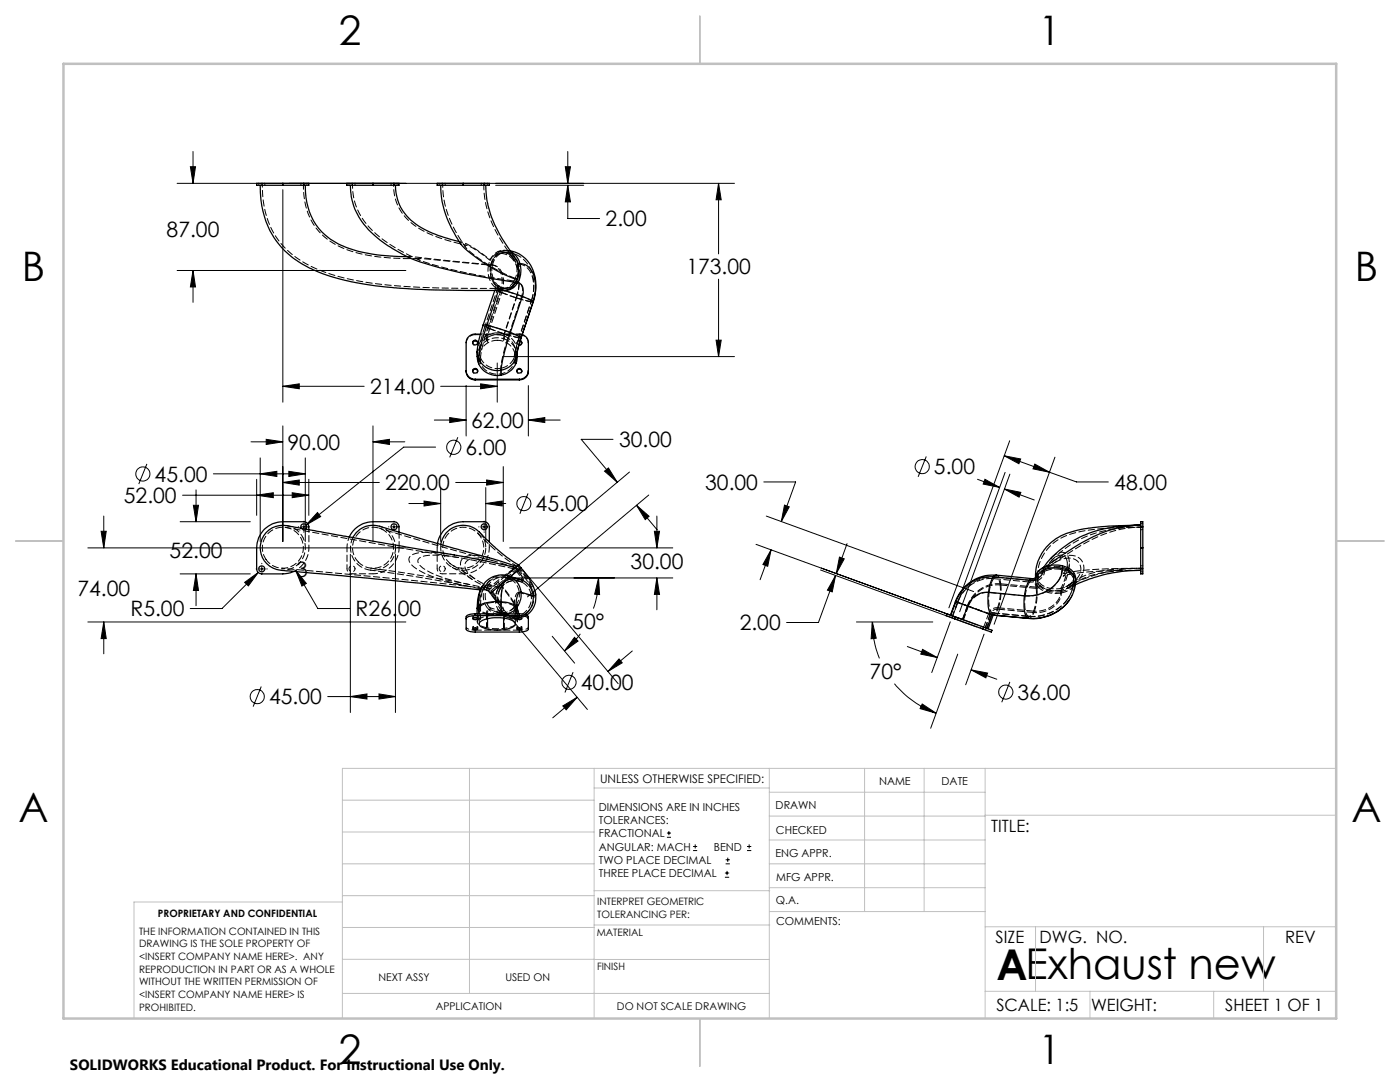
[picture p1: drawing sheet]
<svg xmlns="http://www.w3.org/2000/svg" width="279mm" height="216mm" viewBox="0 0 279 216" stroke-linecap="round" stroke-linejoin="round" font-family="sans-serif">
<g fill="none" stroke="#000" stroke-width=".25">
<path d="M51.9 37a16.8 16.8 0 0 0 7.9 15.4 32.1 32.1 0 0 0 12.9 4.3 149.3 149.3 0 0 0 24.7 1.3h1.7a4.7 4.7 0 0 0 3.4-.6l.8-1M56.4 36.6h-5.2v.4h5.2M56.4 37h4.2M56.4 36.6h4.2M56.4 36.6v.4M60.6 36.6h1v.4h-1M60.6 36.6v.4M60.9 37a12.4 12.4 0 0 0 9.7 12.9 36.7 36.7 0 0 0 10.7 1.3M69.9 37a12.8 12.8 0 0 0 5.1 10.2 30.6 30.6 0 0 0 14.2 6.6l2.9 .7 10.7 1.9M74.4 36.6h-5.2v.4h5.2M74.4 37h4.2M74.4 36.6h4.2"/>
<path d="M74.4 36.6v.4M78.6 36.6h1v.4h-1M78.6 36.6v.4M78.9 37a9.9 9.9 0 0 0 6.5 9.1l2.2 .9 4.1 1.2M87.9 37a21.1 21.1 0 0 0 3.8 11.2l.3 .5M92.4 36.6h-5.2v.4h5.2M92.4 36.6v.4M92.4 37h4.2M92.4 36.6h4.2M96.6 36.6h1v.4h-1M96.6 36.6v.4M96.9 37a21 21 0 0 0 4.4 12.2l1.7 2.6 .3 .8"/>
<path d="M92 48.7a28.7 28.7 0 0 0 11.2 7l.2-.8a4.5 4.5 0 0 0-.1-2.3M98.7 58l-2.3 6.9M99.5 58l-2.3 6.9M100.6 58l3.6 1.2M101.8 50.1a6.7 6.7 0 0 1 5.1 7.4l-.5 2.7M102 50.2a3.5 3.5 0 0 1 1.8 2.4M102.1 57.3h.1M102.1 57.3l-.7 .5-.9 .2M102.8 56.4l-.7 .9M102.8 56.4h.1M102.8 56.4h.5M103.3 52.6a4.9 4.9 0 0 1-.5 3.8"/>
<path d="M103.3 56.4a1.62 1.62 0 0 1 1.1 2.1l-.2 .7M103.3 52.6h.5M103.8 52.6a4.9 4.9 0 0 1-.5 3.8M103.8 52.6a3.3 3.3 0 0 1 3 3.3 8.3 8.3 0 0 1-.4 4.2M104.2 59.2l2.2 .9M104.2 59.2l-2.4 7.2M93 74a1.74 1.74 0 0 0 1.8 1.7M94.3 74a.51 .51 0 0 1 .5-.3 .51 .51 0 0 1 .5 .3M94.3 68.4a.51 .51 0 0 1 .5-.4 .51 .51 0 0 1 .5 .4M94.8 75.7v.1M94.8 75.7h8.8M94.8 75.8h8.8"/>
<path d="M95.2 70.2l.1 1.5 .2 .9M95.2 70.2l.3 1.4M95.5 71.6a4.1 4.1 0 0 0 4.5 2.3M95.5 72.6a4.1 4.1 0 0 0 4.5 2.3M95.5 71.6v1M95.9 66.7a2.38 2.38 0 0 0-2.4 .6l-.4 .5-.1 .5v5.8a1.74 1.74 0 0 0 1.8 1.7M96.4 64.9l-.9 3.3-.3 2M96.4 64.9h.8M97.2 64.9l4.6 1.5M97.2 64.9l-1.2 3.8-.5 2.9M100 73.9v1M101.8 66.4a37.8 37.8 0 0 0-1.8 7.5"/>
<path d="M101.8 66.4l2.2 .9M103 71.5a3.9 3.9 0 0 1-3 2.4M103 72.5a3.9 3.9 0 0 1-3 2.4M103 71.5v1M103.2 74a.51 .51 0 0 1 .4-.3 .51 .51 0 0 1 .5 .3M103.2 70.3v1.4l-.2 .8M103.2 70.2l-.2 1.3M103.6 75.7v.1M103.8 68.1l.3 .3M103.9 67.9a.46 .46 0 0 1 .2 .6 .46 .46 0 0 1-.5 .3M104 67.4l-.8 2.9M104 67.3l-.7 2.5-.3 1.7"/>
<path d="M104 67.3v.1M104.2 66.7l.8 .6 .4 .8v6a1.74 1.74 0 0 1-1.8 1.7M105.4 74a1.74 1.74 0 0 1-1.8 1.7M106.4 60.1v.1M106.4 60.1l-2.4 7.2M106.4 60.2l-2.4 7.2M57 104.8l20 3.6a397.3 397.3 0 0 1 25.8 4.9M57 104.9a4.5 4.5 0 0 0-5 4.4 4.5 4.5 0 0 0 4.9 4.6l26.7 2.4 12.3 1.4M60.1 105.4a.59 .59 0 0 1 .2-.8 .59 .59 0 0 1 .8 .2 .59 .59 0 0 1-.1 .8M61.6 105.7a1.19 1.19 0 0 0-1-1.6h-4.2a5.2 5.2 0 0 0-5.2 5.2v4.2a1.02 1.02 0 0 0 1 1h4.7l1.7-.4M70.4 107.3a4.6 4.6 0 0 1 6.2-2l12.8 3.8 8.7 2.3 4.8 1.5a.44 .44 0 0 0 .6-.2M79.6 106.2v-1.1a1.02 1.02 0 0 0-1-1h-4.2a5.2 5.2 0 0 0-4.7 3"/>
<path d="M95.6 106.1l3 2.9a28.8 28.8 0 0 0 4.9 3.7M95.6 106.1a4.5 4.5 0 0 0-4.6-1.1 4.5 4.5 0 0 0-3 3.7M96.2 117.1a8.2 8.2 0 0 0-1 4.3M96.2 117.1a7.5 7.5 0 0 0-.7 3.8M97.6 108.1v-3a1.09 1.09 0 0 0-1-1h-4.2a5.3 5.3 0 0 0-5.1 4.3M101.3 114.9a4.5 4.5 0 0 0-5.1 2.2M101.3 114.9l.5 .2M101.3 114.9l2.9 .9M101.8 115.1a1.2 1.2 0 0 0-1.3 1.2 11.7 11.7 0 0 0-.5 3.8M101.8 115.1a3.8 3.8 0 0 1 2.2 3.1M101.8 115.1l2.4 .7M102.1 113.9h.1"/>
<path d="M102.1 113.9l-1.1 .9M102.8 113.3h.1M102.8 113.3l-.7 .6M102.8 113.3l.5 .5M103.3 113.8l.6 .8a1.09 1.09 0 0 1 .5 1.2h-.2M103.3 113.8l-1.5 1.3M103.5 112.7l-.7 .6M103.5 112.7l.5 .6M104 113.3l.8 1a9.9 9.9 0 0 1 2.1 4M104 113.3l-.7 .5M104 118.2a1.07 1.07 0 0 0-.9 1.2l-.1 1.5M104 118.2l-.1 1.3-.6 1.5"/>
<path d="M104 118.2l2.4 .7M104.2 115.8a3.8 3.8 0 0 1 2.2 3.1M106.4 118.9a4.1 4.1 0 0 1-1.6 3.7M106.9 118.3a4.2 4.2 0 0 1-1.8 4.4M106.9 118.4l-.1 .5h-.4M197.3 118.2l-.1 1.3a4 4 0 0 0 .7 3.2M197.3 118.2a4.1 4.1 0 0 0-4.2 2.7M197.3 118.2l7.2 .7M198.3 115.1a6.8 6.8 0 0 0-1 3.1M198.3 115.1a7.4 7.4 0 0 0-7.6 5M198.3 115.1l7.2 .7M198.9 114.8a8 8 0 0 0-8.2 5.3"/>
<path d="M198.9 114.8l-.6 .3M198.9 114.8l7.1 .7M204.5 118.9l-.1 1.3a4 4 0 0 0 .7 3.2M205.5 115.8l-.2 .2a7 7 0 0 0-.8 2.9M206.8 115.2l-.3 .2-.7 .1-.3 .3M207.3 113.9h.1M208.2 113.8a2.43 2.43 0 0 1-2.7 2M208.2 113.3l-.2 .1M208.2 113.3h.1M208.2 113.3l-.9 .6M208.2 113.8l-.7 .5-.7 1M208.2 113.3v.5"/>
<path d="M209.3 112.9l-.4 .1a50.5 50.5 0 0 1 11.9-7l3.3-.9 3.5-.3a51.8 51.8 0 0 0-13.4 1.2 9.4 9.4 0 0 0-7.4 7.2l-.1 2.1 .1-.6 .5-.8M212 113.5a6 6 0 0 1-4.8 5.1l-1.1 .3h-1.6M212 113.5a5.9 5.9 0 0 0-3.8 .3M212 112.9a5.9 5.9 0 0 0-3.8 .4M212 112.9a2.85 2.85 0 0 1 2.7 3M212 113.5a3 3 0 0 1 2.7 2.4M212 112.9v.6M213.4 119.8a9.3 9.3 0 0 1-8.3 3.6M214.7 115.9a8.1 8.1 0 0 1-7.8 7.5h-1.6M227.6 104.8a25.2 25.2 0 0 0-14.3 3.7 17.9 17.9 0 0 0-5.1 4.8M227.6 113.8a29.1 29.1 0 0 0-6.2 .6l-.1 .1a32.2 32.2 0 0 0-6.7 2.2M227.6 109.3v5.2h.5v-5.2"/>
<path d="M227.6 105.1v-1h.5v1M227.6 109.3h.5M227.6 105.1h.5M227.6 105.1v4.2M228.1 105.1v4.2M94.4 123.4l.1-.1a.62 .62 0 0 1 .8 .2l-.2 .1a.48 .48 0 0 1-.7-.2zM94.4 125.4h.1a.68 .68 0 0 1 .8 .2l-.2 .1a.48 .48 0 0 1-.7-.3zM94.8 122.8a1.85 1.85 0 0 0-1.8 .7M94.8 122.5a1.96 1.96 0 0 0-1.8 .6v2.4a1.71 1.71 0 0 0 1.8 .6h8.8a2.07 2.07 0 0 0 1.8-.6v-2.4a1.71 1.71 0 0 0-1.8-.6M94.8 122.8h8.8M94.8 122.5v.3M94.8 122.5h8.8"/>
<path d="M95.2 121.4v1.1M95.5 120.9l-.3 .5M95.5 120.9v1.6M95.8 124.1a7.3 7.3 0 0 1 6.9 0 .67 .67 0 0 1 .1 .7 .67 .67 0 0 1-.6 .4 8.2 8.2 0 0 1-6.3-.2l-.3-.5zM97.3 123.4v1.8M100 120.1a7.6 7.6 0 0 0-4.5 .8M100 120.1a5.8 5.8 0 0 1 3 .8M100 120.1v2.4M100.5 123.3v2M103 120.9l.2 .5M103 120.9v1.6M103.1 125.5l.2-.1a.68 .68 0 0 1 .8 .2l-.5 .1z"/>
<path d="M103.1 123.4l.2-.1a.62 .62 0 0 1 .8 .2l-.5 .1zM103.2 121.4v1.1M103.3 120.7l-.1 .7M103.6 122.8a1.95 1.95 0 0 1 1.8 .7M103.6 122.5v.3M190.5 123.5l5.6 2M190.6 123.1l-1.6-.6-.2 .3 1.7 .7M190.6 123.1l-.1 .4M190.6 123.1l5.7 2M190.7 120.1l-1 2.6M190.7 120.1h.1M190.7 120.1l2.4 .8"/>
<path d="M190.7 120.1l-.9 2.7M193.1 120.9l4.8 1.8M193.1 120.9l-1 2.7M196.3 125.1l1.7 .7-.2 .3-1.7-.6M196.3 125.1l-.2 .4M197.9 122.7h.1M197.9 122.7l7.2 .7M197.9 122.7l-.9 2.7M198 122.7l.2 .1M198 122.7l7.3 .7M198.2 122.8l-1 2.7M198.2 122.7v.1"/>
<path d="M205.1 123.4h.2"/>
<circle cx="94.8" cy="74" r=".48"/>
<circle cx="94.8" cy="68.4" r=".48"/>
<circle cx="103.7" cy="74" r=".49"/>
<circle cx="52.2" cy="113.5" r=".6"/>
<circle cx="78.6" cy="105.1" r=".6"/>
<circle cx="96.6" cy="105.1" r=".59"/>
</g>
<g fill="none" stroke="#000" stroke-width=".2" stroke-dasharray="1.3 .6" stroke-dashoffset=".2">
<path d="M70.4 36.6a12.6 12.6 0 0 0 5.4 10.7l3.4 2.3 4.6 2.3M81.9 51.5l-.3-.2a13 13 0 0 1 4.1 .3l11.5 1.2M97.9 53a2.85 2.85 0 0 1 3.2-2.6 2.69 2.69 0 0 1 1.5 1.4M98.1 55.6l-.2-1.4 .1-1.4M99.6 57.1a4.1 4.1 0 0 1-1.3-4.2M99.9 58.3a4.5 4.5 0 0 0-1.1-5.3l-.8-.2M100 50.6a2.61 2.61 0 0 1 3.5 2.1M100.1 58.3a4.5 4.5 0 0 0-1-5.1l-.8-.3M103.1 59.5a8.7 8.7 0 0 0-.8-8.2M103.1 56.2a2.57 2.57 0 0 1-2.2 1.4M93 68.5a1.74 1.74 0 0 1 1.8-1.7M95.9 71.4a3.3 3.3 0 0 1 1.4-4.1"/>
<path d="M95.9 71.4l.5-2.7 1.1-3.7M100.7 67.6a3.8 3.8 0 0 1 2.5 3.6M100.7 66.7a3.8 3.8 0 0 1 2.5 3.5M103.6 66.8a1.75 1.75 0 0 1 1.8 1.7M53.1 111.6a4.1 4.1 0 0 0 6.9-.3 4.1 4.1 0 0 0-3.3-6.1 4.1 4.1 0 0 0-4 5.7l.4 .7M71.5 112.2a4.1 4.1 0 0 0 6.8-1.5 4.1 4.1 0 0 0-4.3-5.5 4.1 4.1 0 0 0-3 6.3l.5 .7M89.8 112.5a4.1 4.1 0 0 0 6.6-2.3 4.1 4.1 0 0 0-4.8-4.9 4.1 4.1 0 0 0-2.4 6.5l.6 .7M90.3 113.2l3.9 2.4M100 116.6l3.5-2.9M102.4 113.5a129.9 129.9 0 0 0-14.9-2.7l-2.6 .1a1.38 1.38 0 0 0-1.5 1.1 2.52 2.52 0 0 0 1.5 1.7 37.7 37.7 0 0 0 12.4 3.6M103.2 113a41.8 41.8 0 0 1-7.9-6.6M106 118.9h.3a1.03 1.03 0 0 0-.1-1.4l-1.1-1.8-1.6-2"/>
<path d="M199.6 116.7v2.6l-.5 2M206.8 117.4v2.6l-.5 1.9M210 112.1a4.8 4.8 0 0 1 5.3-.8 2.9 2.9 0 0 1-.2 4.6l-2.3 1.6 .5-.3M211.7 118.1a3.4 3.4 0 0 0 2.4-1.5M95.9 123.6v-2.7M97.1 125.2v-2.6M100 122.9v-2.7M100 122.8l-.4-.1a7.1 7.1 0 0 0-4.1 .9M100.7 125.4v-2.7M102.6 123.7v-2.7M102.6 121a4.9 4.9 0 0 0-2.6-.8M103.3 120.7v.1a3.2 3.2 0 0 1-2 1.7"/>
<path d="M190.2 122.9l.9-2.7M192.1 123.6l1-2.7M192.2 123.6l1-2.7M192.3 123.7l1-2.7M193.1 120.9a6.6 6.6 0 0 1 6.6-4.4M196.3 125.1l1-2.7M196.6 125.2l1-2.6M197.6 122.6l-4.3-1.6"/>
</g>
<g fill="none" stroke="#000" stroke-width=".2" stroke-dasharray="1.3 .6">
<path d="M51.6 36.6v.4M52.2 37v-.4M52.8 37v-.4M56.4 37v-.4M60 36.6v.4M61.2 37v-.4M69.6 36.6v.4M70.2 37v-.4M70.8 37v-.4M74.4 37v-.4M78 36.6v.4M79.2 37v-.4"/>
<path d="M87.6 36.6v.4M88.2 37v-.4M88.8 37v-.4M92.4 37v-.4M96 36.6v.4M97.2 37v-.4M81.8 51.2h-.5M82.1 51.2h-.1M83.9 51.6h-.1M92.2 48.3l-.5-.1M97.2 52.8h.3M97.3 52.8l.6 .2"/>
<path d="M98 52.8h-.5M98.8 57.7v.3M99.5 58l.1-.3M99.5 57.5h-.5M99.6 57.7l-.1-.2M99.9 50.2h-.5M100.6 58l-.3-.1M100.7 57.6h.2M100.8 50.4l-.3-.1M100.9 58l-.6-.1M100.9 57.6h.1M100.9 50h-.5"/>
<path d="M100.9 50.4h-.2M102.4 56.1h.2M102.4 56.1a87.2 87.2 0 0 1-18.7-4.2l-.3-.2h1.5l12.4 1.2M102.8 55.5a27.2 27.2 0 0 1-10-6.3v-.2l.1-.1a15 15 0 0 1 4.9 3 2.61 2.61 0 0 1 2.4-1.6 2.61 2.61 0 0 1 2.4 1.5M103 59.4l1.9 .5a1.03 1.03 0 0 0 1.1 .1M103 59.4a8 8 0 0 0-1-8l-.9-.6-1.1-.2M103.5 54a3.2 3.2 0 0 1-2.8 3.6M94.3 74v.1M94.3 68.3v.2M94.8 66.8v-.2M94.8 66.8h8.8M95.3 74.1v-.1"/>
<path d="M95.3 68.5v-.2M100.5 67l.1-.4M100.5 66.6l.2 .1M100.6 66.6l1.9 .5a1.03 1.03 0 0 0 1.1 .1M100.7 66.7h.1M100.8 66.7l.5 .3M102.8 70.3l.9-3M102.8 70.2v.1M103.1 74v.1M103.1 68.3v.2M103.2 70.2v.1M103.2 70.3v-.1"/>
<path d="M103.6 66.6l.7 .1M103.6 67.9h.3M103.6 68h.2M103.6 66.8v-.2M104.1 74.1v-.1M104.1 68.5v-.2M106 60a6.8 6.8 0 0 0-.6-6.4l-.9-.7-1-.2M57.2 104.9h-.1M79.6 109.3v-3.1M90.5 112.9l4.2 2.6M97.2 117.7l.3 .1M97.3 117.3l.6 .1"/>
<path d="M97.7 111.3a6.8 6.8 0 0 0-5.2 0 1.75 1.75 0 0 0-.1 2.6 12.6 12.6 0 0 0 5.2 3.5M97.9 117.4l.2-.2M97.9 117.9l.3 .3M98.2 118.2l1.3 1.9v-.1a3.2 3.2 0 0 1 .4-2.6M99.6 117.2l-.1-.2M99.9 116.7l3.9-3.3M99.9 117.4l-.3-.5M101 114.8l-.4 .4M101.3 114.9l-.2-.1M102.4 113.5h.2M103.7 113.5l-.2-.2M103.8 113.4l.2-.1"/>
<path d="M199.7 116.5v2.6l-.6 2.4M206.7 115.3v.5M206.7 115.8v.5M206.7 115.8h.1M206.8 115.2v.1M206.9 117.2l.2-.2M206.9 117.2v2.6l-.6 2.4M207.1 115.6v.2M207.1 115.8h.1M207.1 116.5a5.1 5.1 0 0 0 4.7 1.3M207.1 117v-.5M207.1 117a5.1 5.1 0 0 0 4.7 1.3"/>
<path d="M208.6 113.5h-.1M209.1 113.3l-.6 .2M211.8 117.3l-.1 .1M211.8 118.3a3.8 3.8 0 0 0 2.6-1.6M211.8 118.3v-.5M211.9 117.7l-.1 .1M213.3 116.7h.1M213.4 119.8l.8-1.6 .2-1.5M213.4 112.5a3.3 3.3 0 0 1-1.2 2.5 44.7 44.7 0 0 1 11.9-1.2h3.5M214.3 115.8v-.2M214.4 116.7v-.5M227.7 109.3h.4"/>
<path d="M227.7 113.5h.4M227.7 105.1h.4M227.7 104.8h-.1M227.7 105.7h.4M227.7 114.1h.4M228.1 104.5h-.4M228.1 112.9h-.4M94.3 123.1v.3M94.3 125.1v.4M94.8 126.1v-.4M94.8 125.7h8.8M95.3 123.4v-.3"/>
<path d="M95.3 125.5v-.4M97.3 122.4l1.6 .2h1.6M99.3 122.2l.5 .1M99.8 122.3l-.5-.1M100 122.8v-.3M100.1 121.9a3.2 3.2 0 0 0 2.9 1.1M100.5 122.6a2.41 2.41 0 0 0 2.3-1.2l-.2-.4M100.5 122.6l.1-.3M100.5 122.7h.2M100.6 122.3h.1M100.7 122.7h.1M102.6 121a3.3 3.3 0 0 1 .8-2.8h.2"/>
<path d="M103 123.6a5.2 5.2 0 0 0-3-.8M103.1 123.1v.3M103.1 125.1v.4M103.6 126.1v-.4M104.1 123.4v-.3M104.1 125.5v-.4M190.2 122.9l-.2 .4M190.5 123.4l.2-.3M191 123.6l.1-.4M191.1 120.2l-1.1 3M195.8 124.9l-.1 .4M196.2 125.5l.1-.4"/>
<path d="M196.6 125.7l.2-.4M196.7 125.7l1.1-3.1M197.6 122.6l.4-.3M197.6 122.6l.4 .1M197.8 122.6l.3-.3M198 122.7l.2 .1M198.1 122.3h-.1M198.2 122.3h-.1M198.2 122.7h.1M205.3 123a8.6 8.6 0 0 0 7.8-3.4"/>
</g>
<g fill="none" stroke="#000" stroke-width=".2" stroke-dasharray="1.3 .6" stroke-dashoffset=".4">
<path d="M88.4 36.6a22 22 0 0 0 4.4 12.5l.1 .2M99.9 57.8a.47 .47 0 0 0-.3-.7M100.3 57.9l-.7-.2M100.3 57.9l-.8-.4M102.6 71.4l.3-1.7 .7-2.5M104.1 68.4a.48 .48 0 0 1-.4 .6 .48 .48 0 0 1-.5-.5 .48 .48 0 0 1 .4-.5M60.5 107.3a4.5 4.5 0 0 0-3.2-2.4M69.2 109.3v4.2M70.2 114.5h4.2M74.4 114.5a5.2 5.2 0 0 0 5.2-5.2M87.2 109.3v4.2M87.3 108.4l-.1 .9"/>
<path d="M88.2 114.5h4.2M90.7 110.7a21.1 21.1 0 0 0-7.8-.3 1.21 1.21 0 0 0-1.1 .7 1.21 1.21 0 0 0 0 1.2l.2 .3a10.9 10.9 0 0 0 5 2.7 66 66 0 0 0 10.2 2.4M92.4 114.5a5.2 5.2 0 0 0 5.2-5.2M96.6 117.3a8.2 8.2 0 0 0-1 4.1M97.4 117.9l.4 .5M98 118.3l1.9-1.6M98 118.3l-.5-.5M98.1 111.8l-10.2-2.8-12.2-3.6M99.5 117l-1.6 1.4 .1-.1M99.5 117l-.5-.5M99.9 116.7l-.5-.5M99.9 117.4a3.4 3.4 0 0 1 3.7-1.4"/>
<path d="M101.7 115.5l-.7-.3M103.8 113.4l-.5-.5M198.3 115.5a.57 .57 0 0 1 .7-.3 .57 .57 0 0 1 .4 .6l.2 .9M198.8 115.2a7.6 7.6 0 0 0-7.7 5M204.6 118.9a6.8 6.8 0 0 0 7.2-4.4l.1-.8M205.5 116.1a.57 .57 0 0 1 .7-.2 .57 .57 0 0 1 .4 .5l.2 1M206.7 116.3l.2 .9M206.7 116.3l.4 .7M207.3 113.9l.7-.5M208.5 114a2.15 2.15 0 0 0-1.4 1.8M208.5 113.5a1.74 1.74 0 0 0-.9 3 4.9 4.9 0 0 0 4.1 .9M212.9 117a33 33 0 0 1 15.2-3.6"/>
<path d="M214.1 116.6a1.93 1.93 0 0 0-1.4-2.7l-.8-.2M95.2 121.4a1.63 1.63 0 0 0 1.5 1.1l.4 .1M99.8 122.3h.8M100 120.2a6.8 6.8 0 0 0-4.1 .7M100.5 123.3v-.7M100.6 122.3h-.8M100.7 122.7l.7-.2M103.3 123a3.8 3.8 0 0 0 3.2-4.6M191.1 120.2l2.1 .7M193.2 120.9l4.1 1.5M197.3 122.4l.5 .2h-.2M197.3 122.4a1.75 1.75 0 0 1 1.8-1.1"/>
<path d="M198 122.3a4.4 4.4 0 0 1-.6-3.6v-.5M205.2 123a4.4 4.4 0 0 1-.7-3.7l.1-.4"/>
</g>
<g fill="none" stroke="#000" stroke-width=".2" stroke-dasharray="1.3 .6" stroke-dashoffset=".3">
<path d="M102.8 55.5l-.2 .6M104.1 59.1l-4.2-1.3M101.7 66.3l-4.2-1.3M74 113.8l10.6 1.5 8.7 1.7M91.5 111.3l-34.5-6.1M97.2 116.5l2.4 .7M97.5 116.7l2.4 .7M100.9 116l-.6 .3M101.1 114.8a3.8 3.8 0 0 0-3.9 1.7M101.7 115.5l2.4 .6M103.1 114l-3.5 2.9M103.6 116l-2.4-.7"/>
<path d="M103.6 118.2l2.4 .7M104.1 116.1h.1a1.21 1.21 0 0 0-.5-1.2l-.6-.9M206.7 115.8l.1-.6M207.5 116.9a4.5 4.5 0 0 0 4.2 1.2M214.1 116.7l.2-.2a13.9 13.9 0 0 1 7.9-2.5l5.5-.2M228.1 105.2a26 26 0 0 0-14.7 5.1l-3.3 2.2M95.9 120.9a.67 .67 0 0 0-.2 .8 .67 .67 0 0 0 .6 .4l1 .3M97.5 121.5l2.4 .7M97.7 121.3l2.4 .6M99.1 122.6l2.4 .7M99.3 122.2l2.4 .7M100.6 122.3l2.4 .7"/>
<path d="M100.7 122.7l2.4 .7M101.3 122.5l-.6 .2M101.7 121.9a3.7 3.7 0 0 0 1.9-3.7M103.1 123.4a.5 .5 0 0 0 .6-.2 .5 .5 0 0 0-.1-.7l-1.3-2.5-2.4-3.3M190.7 120l2.4 .9M193.2 120.9a6.3 6.3 0 0 1 6.4-4.2"/>
</g>
<g fill="none" stroke="#000" stroke-width=".2" stroke-dasharray="1.3 .6" stroke-dashoffset=".5">
<path d="M52.4 36.6a17.1 17.1 0 0 0 4.8 13.2 26 26 0 0 0 13.4 6.1 139.5 139.5 0 0 0 26.3 1.7h3.5M92 48.7l-.1-.2 .1-.2a15.2 15.2 0 0 1 5.7 3.4l.1 .1 .3-.5M99.9 50.2l1-.2 1.1 .2M100.3 57.9l-.8-.4M101.8 50h-.9M101.9 51l-.9-.6-1.1-.2M95.9 72.4v-1M97.1 68v-1M97.3 68.3v-1M100 74.5v-1M100.5 68v-1M100.7 67.6v-.9"/>
<path d="M102.6 72.3v-.9M103.6 67.2l-1.9-.9M106 60l-1.9-.9M58.6 114a5.2 5.2 0 0 0 3-4.7M60.1 105.4l.4 .3 .5-.1M69.7 107.1l-.4 1.2-.1 1M98.3 118.1l1.7-1.5M99 116.5l-1.6 1.4M99.6 116.9l-1.4 1.3 .1-.1M100.3 116.3l-.8 .7M100.9 115.2a3.4 3.4 0 0 0-3.4 1.5M103.5 113.7l.2-.2-.6 .5"/>
<path d="M205.5 116.1a2.61 2.61 0 0 0 3-2.1M206.8 117.4a.6 .6 0 0 0 .7-.5M208.6 113.5a6.3 6.3 0 0 1 2.9-2.7 1.55 1.55 0 0 1 1.5 2 10.8 10.8 0 0 1-1.2 4.5M211.7 117.4a2.73 2.73 0 0 0 2.6-2.3 2.08 2.08 0 0 0-1.5-1.6M214.4 116.2l.3-.9M214.4 116.7l.3-.9M94.8 123.2l.5-.1a.65 .65 0 0 0-.9 0l.4 .1M94.8 125.3l.5-.1a.65 .65 0 0 0-.9 0l.4 .1M97.3 123.4v-1M98.5 122.3l1.2 .4h.8M103 123a.47 .47 0 0 0 .6-.2 .47 .47 0 0 0-.1-.6l-1.2-2.4-2.3-3.2M103.6 123.2l.5-.1a.65 .65 0 0 0-.9 0l.4 .1"/>
<path d="M103.6 125.3l.5-.1a.65 .65 0 0 0-.9 0l.4 .1M193.3 121l-2.2-.8"/>
</g>
<g fill="none" stroke="#000" stroke-width=".2" stroke-dasharray="1.3 .6" stroke-dashoffset=".7">
<path d="M99.2 57.8l-2.4 7.2M99.4 50.2a2.59 2.59 0 0 1 3.3 1M100.9 57.6l-1.3-.5M104.1 59.1a2.26 2.26 0 0 0-.8-2.9h-.2M97.1 68a4.2 4.2 0 0 1 3.6-.4M97.1 67a4.2 4.2 0 0 1 3.4-.4M97.5 65.5l2.4-7.2M97.5 65l2.4-7.2M97.7 65.5l2.4-7.2M100 73.5l.4-2.6 1.3-4.6M100.6 66.6l2.4-7.2M100.7 66.7l2.4-7.2"/>
<path d="M101.7 66.3l2.4-7.2M103.6 68.8a.47 .47 0 0 1-.5-.5 .47 .47 0 0 1 .5-.4M103.6 67.2l2.4-7.2M103.7 67.3l2.4-7.2M56.2 113.4l26.6 2.5 15 1.6M61.6 109.3v-3.6M70.8 113.5a.6 .6 0 0 0-.8-.6 .6 .6 0 0 0-.1 1 .6 .6 0 0 0 .9-.2v-.2M88.8 113.5a.6 .6 0 0 0-.8-.6 .6 .6 0 0 0-.1 1 .6 .6 0 0 0 .9-.2v-.2M106.5 118.4a12.1 12.1 0 0 0-2.8-4.9M206.7 115.3l.1 .6 .3 .6M97.1 125.2l1.7 .3 1.9-.1M97.3 122.4a.95 .95 0 0 1 .4-1.1"/>
<path d="M97.5 121.5l1 .8M100 120.2a7.5 7.5 0 0 1 1-4.5l.3-.2h.4M100.7 125.4a3.1 3.1 0 0 0 2.5-1.2l-.2-.6M103 123a3.7 3.7 0 0 0 3-4.1M199.1 121.3l-.4 .7-.5 .3M206.3 121.9a4.9 4.9 0 0 0 5.4-3.5v-.3M206.3 122.2a5 5 0 0 0 5.5-3.5v-.4"/>
</g>
<g fill="none" stroke="#000" stroke-width=".2" stroke-dasharray="1.3 .6" stroke-dashoffset=".1">
<path d="M83.6 51.6a38.8 38.8 0 0 1-14-1.6 12.6 12.6 0 0 1-9-12.4v-1M98.3 52.9a3.4 3.4 0 0 1 1.7-2.3M100.1 58.3l2.9 1.1M102.6 56.1a2.31 2.31 0 0 1-2.4 1.4 2.31 2.31 0 0 1-2-1.7 4.8 4.8 0 0 1-.3-2.8M97.7 65.5l2.9 1.1M99.2 67.9a3.4 3.4 0 0 1 3.6 3.7 3.4 3.4 0 0 1-4.2 3 3.4 3.4 0 0 1-2.9-3.6 3.4 3.4 0 0 1 3.5-3.1M100 73.5a3.7 3.7 0 0 1-4.1-2.1M70.4 107.3a4.5 4.5 0 0 0 3 6.4 4.5 4.5 0 0 0 5.5-4.4M74 113.4l10.5 1.5 9.2 1.8M97.5 116.7a3.7 3.7 0 0 0 .2 4.6M99.9 117.4a3.7 3.7 0 0 0 .2 4.5M100.9 116a3.7 3.7 0 0 1 2.8-.4"/>
<path d="M102.8 113.3a31.5 31.5 0 0 0-7.8-1.9 1.82 1.82 0 0 0-2.2 1.5l.1 .7a9.5 9.5 0 0 0 4.9 3.5l4.8-3.6M103.7 115.6l-1.2-.2-1.6 .6M104.1 116.1a3.4 3.4 0 0 0-4.2 1.3M197.4 118.2a6.2 6.2 0 0 1 .9-2.7M204.6 118.9a6.2 6.2 0 0 1 .9-2.8M209.1 113.3a6.5 6.5 0 0 1 4.8-1.9 2.32 2.32 0 0 1 1.8 1.8 2.32 2.32 0 0 1-.9 2.4l-2.1 1.5a2.29 2.29 0 0 0 1.6-2.2 2.2 2.2 0 0 0-1.5-1.4M213.2 119.4l.6-1.4 .3-1.4M228.1 105.2a24.5 24.5 0 0 0-15.1 4l-3.2 2.7M95.5 123.6a.68 .68 0 0 0-.2 .7 .68 .68 0 0 0 .5 .5l1.3 .4M95.6 121.4v3.1M95.9 120.9a5.5 5.5 0 0 1 1.1-4.1l.5-.1M99.9 122.2h.2a1.34 1.34 0 0 0-.4-1.4l-1.7-2.5"/>
<path d="M100.1 121.9l.3 .1a1.33 1.33 0 0 0-.4-1.5l-1.7-2.4M100.7 122.7a2.79 2.79 0 0 0 2.5-1.3M102.8 124.5v-3.1M193.1 120.9l4.5 1.7"/>
</g>
<g fill="none" stroke="#000" stroke-width=".2" stroke-dasharray="1.3 .6" stroke-dashoffset=".6">
<path d="M93.1 48.9a29.2 29.2 0 0 1-10.6-4.1 9.5 9.5 0 0 1-4-8.2M100.9 57.6l-1.1-.4M102.6 51.8a4 4 0 0 1 .2 3.7M95.2 71.2a3.7 3.7 0 0 1 1.9-3.2M95.2 70.2a3.7 3.7 0 0 1 1.9-3.2M95.6 70.2v1.1M95.9 66.6h7.7M96.4 64.9l1.1 .6M102.8 71.3v-1.1M78.9 109.3a4.5 4.5 0 0 0-3.1-4.3M96.2 117l.4-.4 .6-.1M97.6 109.3v-1.2"/>
<path d="M99.6 117.2l.7-.9M100.3 116.3l-.7 .9M100.6 115.2l-1.6 1.3M101.9 115l-1.6 1.3M106.9 118.3l-.9-1.9-2.2-3M198.9 114.8a1.39 1.39 0 0 1 .8 1.3v.4M206.1 115.4l.3 .2 .3 .7M207.1 115.8l.4 1.1M212.8 113.5a4.7 4.7 0 0 0-3.7-.2M213.1 119.6a6.4 6.4 0 0 0 1.2-3.8M93 125.1a1.69 1.69 0 0 0 1.8 .6M95.5 123.6v-1.1"/>
<path d="M97.1 122.6a.82 .82 0 0 1 .4-1.1M102.8 121.4l.1-.8a2.9 2.9 0 0 1-2.3 1.7M103 123.6v-1.1M103.6 125.7a1.95 1.95 0 0 0 1.8-.6"/>
</g>
<g fill="none" stroke="#000" stroke-width=".2" stroke-dasharray="1.3 .6" stroke-dashoffset="-.2">
<path d="M103.1 59.5l2.2 .6 1.1 .1M100.5 67a3.3 3.3 0 0 1 2.1 4.4M100.7 66.7l2.2 .6 1.1 .1M102.6 71.4a3.5 3.5 0 0 1-2.6 2.1M96.9 109.3a4.5 4.5 0 0 0-1.3-3.2M97.2 116.5a4.1 4.1 0 0 0 .3 5M97.8 118.4l1.3 1.8v-.1a3.6 3.6 0 0 1 .5-2.9M99.6 117.2a4.1 4.1 0 0 0 .3 5M103.6 118.2a3.4 3.4 0 0 0-1.9-2.7M106 118.9a3.4 3.4 0 0 0-1.9-2.8M210.7 113.3a3.5 3.5 0 0 0-3.6 2 2.5 2.5 0 0 0 2.5 2.5 4 4 0 0 0 4.6-1.7 2.35 2.35 0 0 0-2.3-2.7l-1.2-.1M211.9 113.7a5.3 5.3 0 0 0-3.4 .3"/>
<path d="M99.9 122.2a3.6 3.6 0 0 0 3.2 1.2M191.1 120.2a7.1 7.1 0 0 1 7.2-4.7"/>
</g>
<g fill="none" stroke="#000" stroke-width=".2" stroke-dasharray="1.3 .6" stroke-dashoffset="-.1">
<path d="M98 52.8a3.8 3.8 0 0 1 1.9-2.6M99 57.5a4.5 4.5 0 0 1-1.5-4.7M99.9 58.3l3.2 1.2M100.5 57.5a3.6 3.6 0 0 1-2.4-4.6 2.63 2.63 0 0 1 3.9-2.1 3.8 3.8 0 0 1 1.5 3.2M102.6 51.7a26.5 26.5 0 0 1-6-13.1v-2M96.8 65l-.9 3.2-.3 2M97.3 67.3a3.8 3.8 0 0 1 3.2-.3M97.5 65.5l3 1.1M106.1 60.1a7.6 7.6 0 0 0-2.4-8.9l-1.3-.6-1.5-.2M88 108.6a4.5 4.5 0 0 0 4.1 5.2 4.5 4.5 0 0 0 4.8-4.5M103.5 113.3l-5.6 4.6M197.4 118.2l7.2 .7"/>
<path d="M198.3 115.5l7.2 .6M199.6 116.7l7.2 .7M199.7 116.5l7.2 .7M206 115.8l-7.2-.6M209.8 111.4a2.37 2.37 0 0 1 2.9-1 3.9 3.9 0 0 1 .5 3.9l-.7 1.9-.6 1.5M213.9 116.4a14.4 14.4 0 0 1 8.1-2.8l6.1-.2M228.1 105.2a50.3 50.3 0 0 0-14 1.3 8.8 8.8 0 0 0-7 8.8M97.1 122.6l1.7 .2 1.7-.1M193.3 121a4.1 4.1 0 0 1 4.1-2.8M198 122.3l7.2 .7M198.1 122.3l7.2 .7M199.1 121.3l7.2 .6"/>
<path d="M199.1 121.5l7.2 .7M205.2 123a8.8 8.8 0 0 0 7.9-3.5"/>
</g>
<g fill="none" stroke="#000" stroke-width=".2" stroke-dasharray="1.3 .6" stroke-dashoffset=".8">
<path d="M97.5 52.8l.6-1.5M100.4 58l-.6-.1-.8-.4M103.5 52.7a4.5 4.5 0 0 1-.4 3.5M95.3 74a.5 .5 0 0 1-.5 .6 .5 .5 0 0 1-.4-.6M95.3 68.4a.5 .5 0 0 1-.5 .5 .5 .5 0 0 1-.4-.5M97.1 67l.4-1.5M104.1 74a.5 .5 0 0 1-.5 .6 .5 .5 0 0 1-.4-.6M56.3 113.8a4.5 4.5 0 0 0 4.2-6.5M69.2 113.5a1 1 0 0 0 1 1M87.2 113.5a1 1 0 0 0 1 1M95.9 117.7l1.5 .2M101.2 115.3a4.1 4.1 0 0 0-4.6 2"/>
<path d="M207.1 115.8l.1-.4-.6 .3-.6 .1M211.8 117.8l1.5-.6M213 112.3a2.85 2.85 0 0 1-1 2.3 35.5 35.5 0 0 1 10.5-1.1l5.6-.1M213.3 117.2l.7-.4 .4-.6M95.2 122.5v1.6M101.7 122.9l1.6 .1M102.1 122.2l1.2-1.2M103.2 124.1v-1.6M199.1 121.5a1.39 1.39 0 0 1-1 1.2M206.3 121.9a1.07 1.07 0 0 1-1.1 1.1M206.3 122.2a1.36 1.36 0 0 1-1 1.2"/>
</g>
<path d="M98.1 51.3l.6-.6 .7-.5M99.5 57.5l-.6-.7-.1 .9M99.8 57.2l-.5-.5-.1 1.1M99.9 57.8h-.7l.9 .5M97.3 67.3l.4-1.8M97.5 65h-.7l.9 .5M213 117.4l1.6-.7M97.7 121.3l.6 .5 1 .4M101.5 123.3l1.9 .1M103.4 123.4l.9-.2 .8-.5" fill="none" stroke="#000" stroke-width=".2" stroke-dasharray="1.3 .6" stroke-dashoffset=".9"/>
<path d="M99.5 57.5l-.6-.5-.6-1M99.6 57.7h-.8l1.1 .6M103.1 123.4l.8-.3 .9-.5M197.6 122.6a1.5 1.5 0 0 1 1.5-1.1" fill="none" stroke="#000" stroke-width=".2" stroke-dasharray="1.3 .6" stroke-dashoffset="1"/>
<g fill="none" stroke="#000" stroke-width=".2">
<path d="M35.3 36.6h111.3M38 33.3h1l-.5 3.3zM38.5 30.2v6.4M56.4 37.9v42.4M98.9 37h17.6M112.8 33.3h1l-.5 3.3zM113.3 37l.5 3.3h-1zM113.3 37v6.6h6.4M113.3 30.2v6.4M143.4 36.6l.5 3.3h-1zM143.4 36.6v14.1M35.3 54h45.7"/>
<path d="M38.5 54l.5 3.3h-1zM38.5 54v6.3M143.4 55.7v15.5M56.4 77.1l3.3-.5v1zM56.4 77.1h16.3M87.9 77.1h11.3M93 76.9v10.1M95.9 76.6l3.3 .5-3.3 .5zM99.2 72.4v7.9M100.5 71.2h46.1M105.4 76.9v10.1M142.9 67.9h1l-.5 3.3z"/>
<path d="M29.3 92.6l-1.6 4M36.4 98.8h25.2M39.1 97.8v6.3M42.6 94.5h18.3M50.1 88.2h6.3M51.2 98.8l3.3-.5v1zM51.2 95.6v7.2M51.9 94.5l3.3-.4v1zM51.9 91.4v16.7M53.1 87.7l3.3 .5-3.3 .5zM56.4 96.3l3.3-.5v1zM56.4 85v23.1"/>
<path d="M56.4 96.3h19.3M57.6 94.1l3.3 .4-3.3 .6zM58.3 98.3l3.3 .5-3.3 .5zM60.9 91.4v16.7M61.6 95.6v7.2M74.4 88.2l3.3-.5v1zM74.4 85v23.1M74.4 88.2h6.4M84.6 100l3.3 .5-3.3 .5zM86.7 83.8h6.3M86.9 89.2h-6.3l-19.5 15.5M87.9 97.3v10.8"/>
<path d="M89.7 83.3l3.3 .5-3.3 .5zM90.9 96.3h9.5M91.4 87.2l-1.7 4.1M96.9 97.3v10.8M97.1 95.8l3.3 .5-3.3 .5zM100.4 93.1v15M105.4 98.5l-1.6 4M105.4 83.8l3.3-.5v1zM105.4 83.8h6.4M120.6 94l.8-.6 1.8 2.8zM122.3 87.7h-6.3l7.2 8.5M125.6 94.2l-24.2 20.3"/>
<path d="M129.5 98.8l-24.2 20.3M152.4 96.2h6.4l-2.9 7.9M184.9 91.1l-1.7 4M195.1 95.6l4.4 1.7M196.6 95.6l2.9 1.7-3.3-.7zM200.4 90.9l3.3 .7-.4 .9zM200.4 90.9l9 3.3M200.4 97.6l3.3 .6-.3 1zM200.4 97.6l6 2.2M200.6 94.3l-10 27.4M201.5 87.9l-12.1 33.4M201.5 94.6l-10 27.5"/>
<path d="M206.5 92.6l2.9 1.6-3.2-.6zM209.4 94.2l5.4 2h6.4M210.5 91.2l-12.1 33.4M17.5 109.3h63.5M20.2 106h1l-.5 3.3zM20.7 103v6.3M35.9 114.5h14.1M35.9 104.1h14.1M38.6 100.8h1l-.5 3.3zM39.1 114.5l.5 3.3h-1zM39.1 114.5v6.4M48.8 116.2l2.7-2-1.9 2.7z"/>
<path d="M51.1 113.5h.1M51.5 114.2l-7.2 7.2h-6.3M51.7 113.5h1M52.2 112.4v.1M52.2 113v1M52.2 114.5v.1M53.2 113.5h.1M59 113.8l2.1 2.6-.8 .5zM59 113.8l4.4 7.6h6.4M59.5 105.1h.1M60.1 105.1h1M60.6 104v.1"/>
<path d="M60.6 104.6v1M60.6 106.1v.1M61.6 105.1h.1M63.4 102.3l.6 .8-2.9 1.6zM69.9 110.6v31.6M77.5 105.1h.1M78.1 105.1h1M78.6 104v.1M78.6 104.6v1M78.6 106.1v.1M78.9 110.6v31.6M79.7 105.1h.1"/>
<path d="M81.6 100.5h6.3M95.5 105.1h.1M96.1 105.1h1.1M96.6 104v.1M96.6 104.6v1M96.6 106.1v.1M96.9 100.5l3.3-.5v1zM96.9 100.5h4M97.6 105.1h.2M98.2 118.9l19 22.7M101.7 109.3h32.6M101.7 115.3h32.6"/>
<path d="M104.3 113.7l19.1 22.7M119.5 115.3l.2 3.3h-1zM119.5 115.3v.6a18.1 18.1 0 0 1-1.1 5.5M127 100.8l2.5 2.2-.7 .7zM127 100.8l4.1 4.9M130.6 106h1l-.5 3.3zM131.1 115.3l.5 3.3h-1zM131.1 103v6.3M131.1 115.3v6.4M150.9 108.6l44.2 16.1M152.9 103l41.4 15M153.9 109.7l-.7 3.3-.9-.4z"/>
<path d="M153.9 109.7l-2.2 6M156.6 100.8l.9 .3-1.6 3zM163.8 113.7l31.1 11.4M166.8 114.8l-.7 3.3-1-.3zM166.8 114.8l-3.5 9.4h-6.3M167.5 111.2l1 .3-1.6 2.9zM169.1 108.5l-2.2 5.9M17.5 124.1h63.5M20.7 124.1l.5 3.3h-1zM20.7 124.1v6.4M52.1 137l-1.6 4M65.4 139h13.5"/>
<path d="M69.9 139l3.3-.5v1zM75.6 138.5l3.3 .5-3.3 .5zM110.2 127l4.5 5.3M114.4 134.1l-1.7 4.1M114.7 127.2l.7 .7-2.8 2zM115.2 139.1l-4.9 4.1M115.8 126.5l-1 1.3-2.2 2.1M123.5 131.5l.7 .8-2.9 1.7zM126.2 129.9l-4.9 4.1M170.9 124.1h15.3M174.1 124.1l.8 3.3-1.1 .1zM174.1 124.1a18.6 18.6 0 0 0 1.4 7.3"/>
<path d="M178.5 136.4a19.7 19.7 0 0 0 8.3 5.9M181.1 129l5.9 2.2M184.1 129.6l2.9 1.6-3.2-.7zM189.7 124.1l-3.8 10.1M191.1 130.5l-5.4 14.8M193.8 133.7l3.3 .6-.4 1zM193.8 133.7l5.1 1.8M196.4 126.5l-3.7 10.1M201.5 136.1l-1.6 4M112.3 140.9l2.9-1.8-2.2 2.5zM184 140.5l2.8 1.8-3.2-.9zM133.1 167.1h.8"/>
<path d="M133.1 166.2h.8M133.5 165.8v.9M138.3 169.7h.8M138.3 168.9h.8M138.7 168.5v.8M144.7 175h.8M144.7 174.2h.8M144.8 172.4h.9M144.8 171.6h.9M145.1 173.8v.8M145.2 171.1v.9M149.1 169.7h.8"/>
<path d="M149.1 168.9h.8M149.5 168.5v.8"/>
<circle cx="28.5" cy="94.6" r="1.41"/>
<circle cx="90.5" cy="89.2" r="1.42"/>
<circle cx="184" cy="93.1" r="1.41"/>
<circle cx="104.6" cy="100.5" r="1.42"/>
<circle cx="51.3" cy="139" r="1.4"/>
<circle cx="113.6" cy="136.1" r="1.41"/>
<circle cx="200.7" cy="138.1" r="1.41"/>
</g>
<g fill="none" stroke="#c0c0c0" stroke-width=".2">
<path d="M68.3 159.7h50.3M93.7 153.3v44.9M118.6 153.3v49.9M118.6 157.2h34.9M153.5 153.3v49.9M153.5 158.1h43.1M172.5 153.3v28.6M184.4 153.3v28.6M196.6 153.3v49.9M266.7 153.3h-198.4v49.9M68.3 178.7h50.3M68.3 172.4h50.3"/>
<path d="M68.3 166h50.3M68.3 180h-41.6v23.2M118.6 177.7h35M153.5 167.6h43.1M153.5 162.8h43.1M153.5 172.4h43.1M153.5 177.1h43.1M196.6 162.7h70.1M68.3 198.2h85.2M68.3 191.4l85.2 .1M68.3 185.1h50.3M118.6 184.6h35"/>
<path d="M153.6 181.9h43M196.6 197.8h70.1M196.6 184.9h70.1M206.7 184.9v12.9M217.5 197.8v5.4M242.2 197.8v5.4M252.2 184.9v12.9"/>
</g>
<path d="M139.7 3.2v9.5M3.1 107.9h9.6M266.7 107.9h9.5M139.7 203.2v9.6" fill="none" stroke="#c0c0c0" stroke-width=".25"/>
<path d="M12.7 12.7h254v190.5h-254z" fill="none" stroke="#c0c0c0" stroke-width=".5"/>
<path d="M51.2 98.8l3.3-.5v1zM58.3 98.3l3.3 .5-3.3 .5zM39.1 114.5l.5 3.3h-1zM38.6 100.8h1l-.5 3.3zM59 113.8l1.3 3.1 .8-.5zM48.8 116.2l.8 .7 1.9-2.7zM63.4 102.3l-2.3 2.4 2.9-1.6zM74.4 88.2l3.3-.5v1zM53.1 87.7l3.3 .5-3.3 .5zM51.9 94.5l3.3-.4v1zM57.6 94.1l3.3 .4-3.3 .6zM69.9 139l3.3-.5v1zM75.6 138.5l3.3 .5-3.3 .5zM84.6 100l3.3 .5-3.3 .5zM96.9 100.5l3.3-.5v1zM56.4 96.3l3.3-.5v1zM97.1 95.8l3.3 .5-3.3 .5zM130.6 106h1l-.5 3.3zM131.1 115.3l.5 3.3h-1zM114.7 127.2l.7 .7-2.8 2zM119.5 115.3l.2 3.3h-1zM112.3 140.9l2.9-1.8-2.2 2.5zM123.5 131.5l.7 .8-2.9 1.7zM20.7 124.1l.5 3.3h-1zM20.2 106h1l-.5 3.3zM127 100.8l2.5 2.2-.7 .7zM120.6 94l.8-.6 1.8 2.8zM184 140.5l-.4 .9 3.2 .9zM174.1 124.1l-.3 3.4 1.1-.1zM153.9 109.7l-.7 3.3-.9-.4zM156.6 100.8l.9 .3-1.6 3zM206.5 92.6l2.9 1.6-3.2-.6zM200.4 90.9l3.3 .7-.4 .9zM200.4 97.6l3.3 .6-.3 1zM196.6 95.6l2.9 1.7-3.3-.7zM193.8 133.7l3.3 .6-.4 1zM184.1 129.6l2.9 1.6-3.2-.7zM167.5 111.2l1 .3-1.6 2.9zM166.8 114.8l-.7 3.3-1-.3zM112.8 33.3h1l-.5 3.3zM113.3 37l.5 3.3h-1zM38.5 54l.5 3.3h-1zM38 33.3h1l-.5 3.3zM143.4 36.6l.5 3.3h-1zM142.9 67.9h1l-.5 3.3zM95.9 76.6l3.3 .5-3.3 .5zM56.4 77.1l3.3-.5v1zM89.7 83.3l3.3 .5-3.3 .5zM105.4 83.8l3.3-.5v1z" fill="#000"/>
<text font-size="8.5" x="198.9" y="195.5">AExhaust new</text>
<g font-size="8.1">
<text x="67.6" y="8.9">2</text>
<text x="207.3" y="8.9">1</text>
<text x="4.4" y="56.2">B</text>
<text x="270.4" y="56.2">B</text>
<text x="3.7" y="164.1">A</text>
<text x="269.7" y="164.1">A</text>
<text x="67.6" y="212.4">2</text>
<text x="207.3" y="212.4">1</text>
</g>
<g font-size="4.2">
<text x="33.2" y="47.3">87.00</text>
<text x="120.9" y="45.2">2.00</text>
<text x="137" y="54.8">173.00</text>
<text x="73.9" y="78.7">214.00</text>
<text x="57.3" y="89.7">90.00</text>
<text x="94" y="85.4">62.00</text>
<text x="123.5" y="89.3">30.00</text>
<text x="92.9" y="90.8">6.00</text>
<text x="186.4" y="94.6">5.00</text>
<text x="24.7" y="100.4">52.00</text>
<text x="30.9" y="96.1">45.00</text>
<text x="76.9" y="97.9">220.00</text>
<text x="140.7" y="97.8">30.00</text>
<text x="222.4" y="97.8">48.00</text>
<text x="106.9" y="102">45.00</text>
<text x="33.9" y="111.4">52.00</text>
<text x="125.8" y="113.5">30.00</text>
<text x="15.4" y="118.8">74.00</text>
<text x="59.1" y="115.1">3</text>
<text x="26" y="123">R5.00</text>
<text x="71" y="123">R26.00</text>
<text x="114.2" y="125.5">50°</text>
<text x="147.6" y="125.8">2.00</text>
<text x="115.9" y="137.7">40.00</text>
<text x="173.6" y="135.5">70°</text>
<text x="53.7" y="140.5">45.00</text>
<text x="203.1" y="139.6">36.00</text>
</g>
<g font-size="3.4">
<text x="197.8" y="166">TITLE:</text>
<text x="198.7" y="188.1">SIZE</text>
<text x="207.5" y="188.1">DWG. NO.</text>
<text x="256.5" y="188.2">REV</text>
<text x="198.8" y="201.7">SCALE: 1:5</text>
<text x="217.7" y="201.8">WEIGHT:</text>
<text x="244.5" y="201.7">SHEET 1 OF 1</text>
</g>
<text font-size="3" x="14" y="213.5">SOLIDWORKS Educational Product. For Instructional Use Only.</text>
<text font-size="2.4" x="119.8" y="156.2">UNLESS OTHERWISE SPECIFIED:</text>
<g font-size="2.2">
<text x="119.5" y="161.8">DIMENSIONS ARE IN INCHES</text>
<text x="154.8" y="161.4">DRAWN</text>
<text x="175.4" y="156.6">NAME</text>
<text x="187.9" y="156.7">DATE</text>
<text x="119.5" y="164.4">TOLERANCES:</text>
<text x="119.5" y="167.1">FRACTIONAL</text>
<text x="154.9" y="166.3">CHECKED</text>
<text x="119.5" y="169.7">ANGULAR: MACH</text>
<text x="119.5" y="172.4">TWO PLACE DECIMAL</text>
<text x="142.5" y="169.7">BEND</text>
<text x="154.8" y="171">ENG APPR.</text>
<text x="119.5" y="175">THREE PLACE DECIMAL</text>
<text x="154.9" y="175.7">MFG APPR.</text>
<text x="154.9" y="180.4">Q.A.</text>
<text x="154.9" y="184.6">COMMENTS:</text>
</g>
<g font-size="2.1">
<text x="75.5" y="195.7">NEXT ASSY</text>
<text x="100.9" y="195.7">USED ON</text>
<text x="86.9" y="201.5">APPLICATION</text>
<text x="123.1" y="201.6">DO NOT SCALE DRAWING</text>
</g>
<g font-size="2">
<text x="31.5" y="182.9">PROPRIETARY AND CONFIDENTIAL</text>
<text x="119.2" y="180.6">INTERPRET GEOMETRIC</text>
<text x="119.2" y="183.1">TOLERANCING PER:</text>
<text x="27.8" y="186.5">THE INFORMATION CONTAINED IN THIS</text>
<text x="27.8" y="189">DRAWING IS THE SOLE PROPERTY OF</text>
<text x="27.8" y="191.6">&lt;INSERT COMPANY NAME HERE&gt;. ANY</text>
<text x="119.1" y="186.7">MATERIAL</text>
<text x="27.8" y="194.1">REPRODUCTION IN PART OR AS A WHOLE</text>
<text x="27.8" y="196.6">WITHOUT THE WRITTEN PERMISSION OF</text>
<text x="119.1" y="193.5">FINISH</text>
<text x="27.8" y="199.1">&lt;INSERT COMPANY NAME HERE&gt; IS</text>
<text x="27.8" y="201.7">PROHIBITED.</text>
</g>
</svg>
